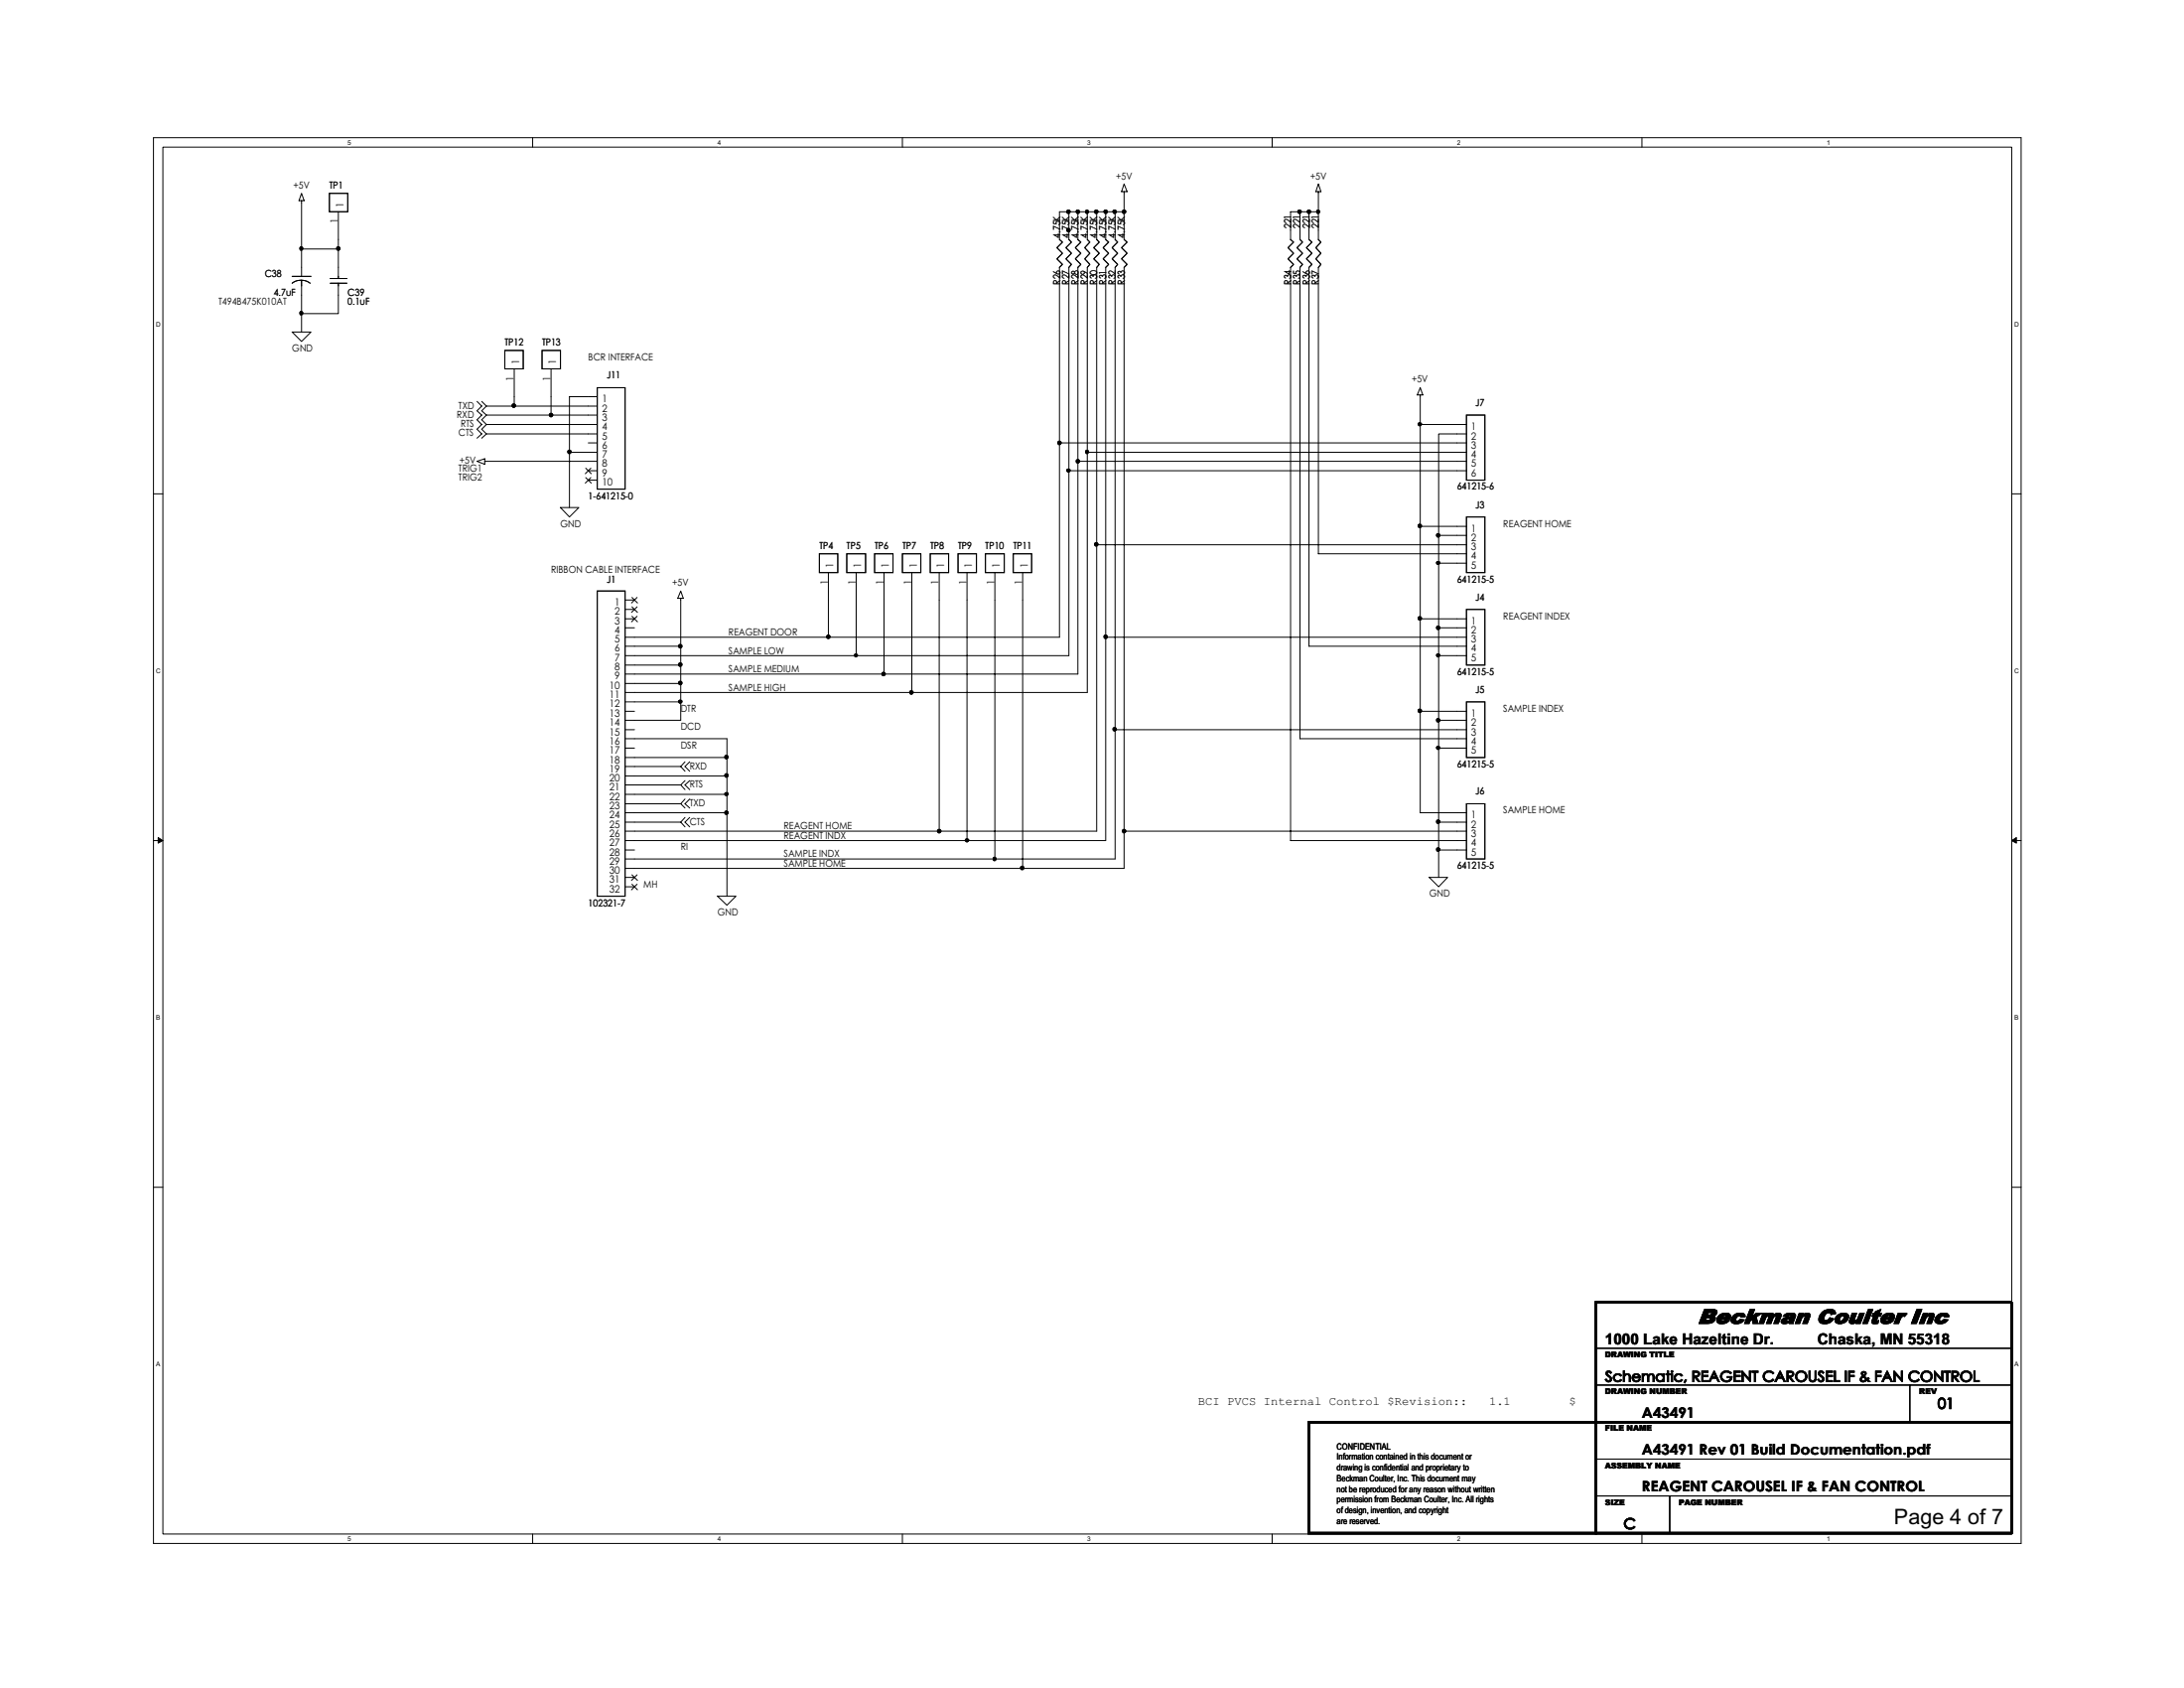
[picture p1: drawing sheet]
<svg xmlns="http://www.w3.org/2000/svg" width="279mm" height="216mm" viewBox="0 0 279 216" stroke-linecap="round" stroke-linejoin="round" font-family="sans-serif">
<g fill="none" stroke="#000" stroke-width=".13">
<path d="M19.6 17.6h239v179.8h-239zM20.8 18.8h236.6v177.4h-236.6zM68.1 17.6v1.2M115.4 17.6v1.2M162.7 17.6v1.2M210.1 17.6v1.2M37.4 36.2a1.92 1.92 0 0 1 2.3 0M37.4 35.4h2.4M38.6 24.7l.3 1h-.7zM38.6 25.7v9.7M38.6 35.8v6.7M38.6 31.8h4.7"/>
<path d="M42.1 24.7h2.4v2.4h-2.4zM42.2 36.2h2.2M42.2 35.6h2.2M43.3 36.2v3.9h-4.7M43.3 27.1v8.5M136.7 27.1h-1.2v3.5l.4 .4-.7 .7 .7 .7-.7 .7 .7 .7-.4 .4v47.3h-29.5v-8.3M136.7 27.1v3.5l.4 .4-.7 .7 .7 .7-.7 .7 .7 .7-.4 .4v49.7h-27.2v-10.7M136.7 27.1h1.2v3.5l.4 .4-.7 .7 .7 .7-.7 .7 .7 .7-.4 .4v52h-24.8v-13M137.9 27.1h1.2v3.5l.3 .4-.6 .7 .6 .7-.6 .7 .6 .7-.3 .4v54.4h-22.4v-15.4M139.1 27.1h1.2v3.5l.3 .4-.7 .7 .7 .7-.7 .7 .7 .7-.3 .4v35.5h47.3M140.3 27.1h1.2v3.5l.3 .4-.7 .7 .7 .7-.7 .7 .7 .7-.3 .4v47.3h46.1M141.5 27.1h1.2v3.5l.3 .4-.7 .7 .7 .7-.7 .7 .7 .7-.3 .4v59.1h44.9"/>
<path d="M142.7 27.1h1.1M143.8 24.5v6.1l.4 .4-.7 .7 .7 .7-.7 .7 .7 .7-.4 .4v72.1h43.8M143.8 23.5l.4 1h-.7zM166.3 27.1h2.4M167.5 27.1v3.5l.3 .4-.7 .7 .7 .7-.7 .7 .7 .7-.3 .4v48.5h20.1M168.7 23.5l.3 1h-.7zM168.7 24.5v6.1l.3 .4-.7 .7 .7 .7-.7 .7 .7 .7-.3 .4v36.6h18.9M37.4 42.5h2.4l-1.2 1.2zM61 59l1-.3v.7zM61 51.3l.6 .6-.6 .6 .6 .6-.6 .6 .6 .6-.6 .6 .6 .6-.6 .5M61.6 51.3l.6 .6M62 59h14.4"/>
<path d="M62.2 51.9h14.2M62.2 53.1h14.2M62.2 54.3h14.2M62.2 55.5h14.2M62.2 53.1l-.6 .6 .6 .6M62.2 51.9l-.6 .6 .6 .6M62.2 54.3l-.6 .6 .6 .6M62.2 55.5l-.6 .5M64.6 44.8h2.3v2.4h-2.3zM65.8 47.2v4.7M69.3 44.8h2.4v2.4h-2.4zM70.5 47.2v5.9"/>
<path d="M72.9 57.9h3.5M74.9 59.9l.7 .7M75.3 56.6h1.1M75.6 59.9l-.7 .7M76.4 49.6h3.6v13h-3.6zM76.4 50.7h-3.5v14.2M135.5 56.6h52.1M137.9 59h49.7M139.1 57.9h48.5M181.7 49.6l.3 .9h-.7zM181.7 50.5v53.5h5.9M181.7 54.3h5.9"/>
<path d="M187.6 53.1h2.4v8.3h-2.4zM187.6 55.5h-3.6v13M19.6 63.2h1.2M71.7 64.9h2.4l-1.2 1.2zM74.9 61.1l.7 .7M75.3 60.2h1.1M75.3 61.4h1.1M75.6 61.1l-.7 .7M76.4 75.6h3.6v39h-3.6zM80 79.2h1.2M80 76.7h1.2M80 77.9h1.2"/>
<path d="M80.8 76.4l.8 .7M80.8 77.6l.8 .7M80.8 78.8l.8 .7M81.5 76.4l-.7 .7M81.5 77.6l-.7 .7M81.5 78.8l-.7 .7M87.1 75.6l.3 .9h-.7zM87.1 76.5v15.6h-7.1M104.8 70.8h2.4v2.4h-2.4zM108.3 70.8h2.4v2.4h-2.4zM111.9 70.8h2.3v2.4h-2.3zM115.4 70.8h2.4v2.4h-2.4z"/>
<path d="M119 70.8h2.4v2.4h-2.4zM122.6 70.8h2.3v2.4h-2.3zM123.7 73.2v34.3h17.8v-26M126.1 70.8h2.4v2.4h-2.4zM127.3 73.2v36.7M129.6 70.8h2.4v2.4h-2.4zM130.8 73.2v37.9M136.7 60.2h50.9M140.3 69.7v36.6h-20.1v-33.1M181.7 79.2h5.9M181.7 67.3h5.9M187.6 77.9h2.4v7.2h-2.4z"/>
<path d="M187.6 66.1h2.4v7.1h-2.4zM187.6 68.5h-3.6v3.5M187.6 72h-3.6v8.3M257.4 63.2h1.2M80 82.7h7.1M80 85.1h7.1M80 87.4h7.1M80 89.8h7.1M80 94.5h13v20.1M80 96.9h13M80 99.2h13M80 98h7.1"/>
<path d="M80 81.5h26M80 83.9h29.5M80 86.2h33.1M80 88.6h36.7M80 91h1.2M80 80.3h1.2M80 93.3h1.2M80 95.7h1.2M87.1 98l.5 .6M87.6 97.4l-.5 .6M87.6 99.8l-.5 .6M88.2 97.4l-.6 .6 .6 .6"/>
<path d="M88.2 99.8l-.6 .6 .6 .6M142.7 93.3v16.6h-62.7M181.7 91h5.9M187.6 89.8h2.4v7.1h-2.4zM187.6 80.3h-3.6v3.6M187.6 83.9h-3.6v8.2M187.6 92.1h-3.6v3.6M187.6 95.7h-3.6v9.5M187.6 94.5h-21.3v-60.3l.3-.4-.7-.7 .7-.7-.7-.7 .7-.7-.3-.4v-3.5h-1.2v3.5l.4 .4-.7 .7 .7 .7-.7 .7 .7 .7-.4 .4v73.3h22.5M19.6 107.5h1.2M80 107.5h43.7M80 101.6h13"/>
<path d="M80 104h13M80 100.4h7.1M80 102.8h7.1M80 105.2h7.1M80 106.3h40.2M80 108.7h1.2M80 112.2h1.2M80 113.4h1.2M80.8 111.9l.8 .7M80.8 113.1l.8 .7M81.5 111.9l-.7 .7M81.5 113.1l-.7 .7"/>
<path d="M87.1 102.8l.5 .6M87.1 100.4l.5 .6M87.1 105.2l.5 .6M87.6 102.2l-.5 .6M87.6 104.6l-.5 .6M88.2 102.2l-.6 .6 .6 .6M88.2 104.6l-.6 .6 .6 .6M91.8 114.6h2.3l-1.1 1.2zM143.8 106.3v4.8h-63.8M182.8 112.2h2.4l-1.2 1.2zM187.6 102.8h2.4v7.1h-2.4zM187.6 105.2h-3.6v3.5"/>
<path d="M187.6 108.7h-3.6v3.5M257.4 107.5h1.2M19.6 151.9h1.2M257.4 151.9h1.2M204.1 172.4h53.3M204.1 177.2h53.3M244.3 177.2v4.7M68.1 196.2v1.2M115.4 196.2v1.2M162.7 196.2v1.2M204.1 186.6h53.3M204.1 191.3h53.3"/>
<path d="M210.1 196.2v1.2M213.6 191.3v4.8"/>
</g>
<path d="M44.7 17.8v.9M92 17.8v.9M139.3 17.8v.9M186.6 17.8v.9M233.9 17.8v.9M44.7 196.4v.9M92 196.4v.9M139.3 196.4v.9M186.6 196.4v.9M233.9 196.4v.9" fill="none" stroke="#fff" stroke-width=".44"/>
<path d="M20.3 41v.9M258 41v.9M20.3 85.3v1M258 85.3v1" fill="none" stroke="#fff" stroke-width=".6" stroke-linecap="butt"/>
<path d="M20.2 129.7v.9M258 129.7v.9" fill="none" stroke="#fff" stroke-width=".55"/>
<g fill="#000" stroke="#000" stroke-width=".13">
<path d="M20.2 107.1l.6 .4-.6 .3zM257.4 107.5l.6-.4v.7z"/>
<path d="M38.4 31.6h.3v.2v.1l-.2 .1-.1-.1z" fill-rule="evenodd"/>
<path d="M38.4 31.6h.3v.2v.1l-.2 .1-.1-.1z" fill-rule="evenodd"/>
<path d="M43.1 31.6h.3l.1 .2-.1 .1-.1 .1-.2-.1z" fill-rule="evenodd"/>
<path d="M43.1 31.6h.3l.1 .2-.1 .1-.1 .1-.2-.1z" fill-rule="evenodd"/>
<path d="M136.5 29.3h.3l.1 .1-.1 .2-.1 .1-.2-.1z" fill-rule="evenodd"/>
<path d="M136.5 26.9h.3l.1 .2-.1 .1-.1 .1-.2-.1z" fill-rule="evenodd"/>
<path d="M136.5 29.3h.3l.1 .1-.1 .2-.1 .1-.2-.1z" fill-rule="evenodd"/>
<path d="M136.5 26.9h.3l.1 .2-.1 .1-.1 .1-.2-.1z" fill-rule="evenodd"/>
<path d="M137.7 26.9h.3l.1 .2-.1 .1-.1 .1-.2-.1z" fill-rule="evenodd"/>
<path d="M137.7 26.9h.3l.1 .2-.1 .1-.1 .1-.2-.1z" fill-rule="evenodd"/>
<path d="M138.9 26.9h.3l.1 .2-.1 .1-.2 .1-.1-.1z" fill-rule="evenodd"/>
<path d="M138.9 26.9h.3l.1 .2-.1 .1-.2 .1-.1-.1z" fill-rule="evenodd"/>
<path d="M140.1 26.9h.3l.1 .2-.1 .1-.2 .1-.1-.1z" fill-rule="evenodd"/>
<path d="M140.1 26.9h.3l.1 .2-.1 .1-.2 .1-.1-.1z" fill-rule="evenodd"/>
<path d="M141.3 26.9h.3l.1 .2-.1 .1-.1 .1-.2-.1z" fill-rule="evenodd"/>
<path d="M141.3 26.9h.3l.1 .2-.1 .1-.1 .1-.2-.1z" fill-rule="evenodd"/>
<path d="M142.4 26.9h.4v.2v.1l-.2 .1-.2-.1z" fill-rule="evenodd"/>
<path d="M142.4 26.9h.4v.2v.1l-.2 .1-.2-.1z" fill-rule="evenodd"/>
<path d="M143.6 26.9h.4v.2v.1l-.2 .1-.2-.1z" fill-rule="evenodd"/>
<path d="M143.6 26.9h.4v.2v.1l-.2 .1-.2-.1z" fill-rule="evenodd"/>
<path d="M166.1 26.9h.3l.1 .2-.1 .1-.1 .1-.2-.1z" fill-rule="evenodd"/>
<path d="M166.1 26.9h.3l.1 .2-.1 .1-.1 .1-.2-.1z" fill-rule="evenodd"/>
<path d="M167.3 26.9h.3l.1 .2-.1 .1-.1 .1-.2-.1z" fill-rule="evenodd"/>
<path d="M167.3 26.9h.3l.1 .2-.1 .1-.1 .1-.2-.1z" fill-rule="evenodd"/>
<path d="M168.5 26.9h.3v.2v.1l-.2 .1-.1-.1z" fill-rule="evenodd"/>
<path d="M168.5 26.9h.3v.2v.1l-.2 .1-.1-.1z" fill-rule="evenodd"/>
<path d="M38.4 39.9h.3v.2v.1l-.2 .1-.1-.1z" fill-rule="evenodd"/>
<path d="M38.4 39.9h.3v.2v.1l-.2 .1-.1-.1z" fill-rule="evenodd"/>
<path d="M65.6 51.7h.3l.1 .2-.1 .1-.2 .1-.1-.1z" fill-rule="evenodd"/>
<path d="M65.6 51.7h.3l.1 .2-.1 .1-.2 .1-.1-.1z" fill-rule="evenodd"/>
<path d="M70.3 52.9h.3l.1 .2-.1 .1-.1 .1-.2-.1z" fill-rule="evenodd"/>
<path d="M70.3 52.9h.3l.1 .2-.1 .1-.1 .1-.2-.1z" fill-rule="evenodd"/>
<path d="M72.7 57.6h.3l.1 .2-.1 .1-.1 .1-.2-.1z" fill-rule="evenodd"/>
<path d="M72.7 57.6h.3l.1 .2-.1 .1-.1 .1-.2-.1z" fill-rule="evenodd"/>
<path d="M135.4 56.5h.3l.1 .1-.1 .2-.2 .1-.1-.1z" fill-rule="evenodd"/>
<path d="M135.4 56.5h.3l.1 .1-.1 .2-.2 .1-.1-.1z" fill-rule="evenodd"/>
<path d="M137.7 58.8h.3l.1 .2-.1 .2h-.1h-.2z" fill-rule="evenodd"/>
<path d="M137.7 58.8h.3l.1 .2-.1 .2h-.1h-.2z" fill-rule="evenodd"/>
<path d="M138.9 57.6h.3l.1 .2-.1 .1-.2 .1-.1-.1z" fill-rule="evenodd"/>
<path d="M138.9 57.6h.3l.1 .2-.1 .1-.2 .1-.1-.1z" fill-rule="evenodd"/>
<path d="M181.5 54.1h.3l.1 .1-.1 .2-.2 .1-.1-.1z" fill-rule="evenodd"/>
<path d="M181.5 54.1h.3l.1 .1-.1 .2-.2 .1-.1-.1z" fill-rule="evenodd"/>
<path d="M136.5 60h.3l.1 .2-.1 .1-.1 .1-.2-.1z" fill-rule="evenodd"/>
<path d="M136.5 60h.3l.1 .2-.1 .1-.1 .1-.2-.1z" fill-rule="evenodd"/>
<path d="M140.1 69.5h.3l.1 .1-.1 .2h-.2h-.1z" fill-rule="evenodd"/>
<path d="M140.1 69.5h.3l.1 .1-.1 .2h-.2h-.1z" fill-rule="evenodd"/>
<path d="M181.5 67.1h.3l.1 .2-.1 .1-.2 .1-.1-.1z" fill-rule="evenodd"/>
<path d="M181.5 78.9h.3l.1 .2-.1 .1-.2 .1-.1-.1z" fill-rule="evenodd"/>
<path d="M181.5 67.1h.3l.1 .2-.1 .1-.2 .1-.1-.1z" fill-rule="evenodd"/>
<path d="M181.5 78.9h.3l.1 .2-.1 .1-.2 .1-.1-.1z" fill-rule="evenodd"/>
<path d="M183.8 68.3h.3l.1 .2-.1 .1-.1 .1-.2-.1z" fill-rule="evenodd"/>
<path d="M183.8 71.9h.3l.1 .1-.1 .1-.1 .1-.2-.1z" fill-rule="evenodd"/>
<path d="M183.8 68.3h.3l.1 .2-.1 .1-.1 .1-.2-.1z" fill-rule="evenodd"/>
<path d="M183.8 71.9h.3l.1 .1-.1 .1-.1 .1-.2-.1z" fill-rule="evenodd"/>
<path d="M86.9 82.5h.3v.2v.1l-.2 .1-.1-.1z" fill-rule="evenodd"/>
<path d="M86.9 84.8h.3v.2v.2h-.2h-.1z" fill-rule="evenodd"/>
<path d="M86.9 87.2h.3v.2v.1l-.2 .1-.1-.1z" fill-rule="evenodd"/>
<path d="M86.9 89.6h.3v.1v.2h-.2h-.1z" fill-rule="evenodd"/>
<path d="M86.9 82.5h.3v.2v.1l-.2 .1-.1-.1z" fill-rule="evenodd"/>
<path d="M86.9 84.8h.3v.2v.2h-.2h-.1z" fill-rule="evenodd"/>
<path d="M86.9 87.2h.3v.2v.1l-.2 .1-.1-.1z" fill-rule="evenodd"/>
<path d="M86.9 89.6h.3v.1v.2h-.2h-.1z" fill-rule="evenodd"/>
<path d="M92.8 96.7h.3l.1 .1-.1 .2-.2 .1-.1-.1z" fill-rule="evenodd"/>
<path d="M92.8 99h.3l.1 .2-.1 .1-.2 .1-.1-.1z" fill-rule="evenodd"/>
<path d="M92.8 96.7h.3l.1 .1-.1 .2-.2 .1-.1-.1z" fill-rule="evenodd"/>
<path d="M92.8 99h.3l.1 .2-.1 .1-.2 .1-.1-.1z" fill-rule="evenodd"/>
<path d="M105.8 81.3h.3l.1 .2-.1 .1-.1 .1-.2-.1z" fill-rule="evenodd"/>
<path d="M105.8 81.3h.3l.1 .2-.1 .1-.1 .1-.2-.1z" fill-rule="evenodd"/>
<path d="M109.4 83.7h.2l.1 .1-.1 .2h-.1h-.1z" fill-rule="evenodd"/>
<path d="M109.4 83.7h.2l.1 .1-.1 .2h-.1h-.1z" fill-rule="evenodd"/>
<path d="M112.9 86h.3l.1 .2-.1 .2h-.2h-.1z" fill-rule="evenodd"/>
<path d="M112.9 86h.3l.1 .2-.1 .2h-.2h-.1z" fill-rule="evenodd"/>
<path d="M116.4 88.4h.3l.1 .2-.1 .1-.1 .1-.2-.1z" fill-rule="evenodd"/>
<path d="M116.4 88.4h.3l.1 .2-.1 .1-.1 .1-.2-.1z" fill-rule="evenodd"/>
<path d="M141.3 81.3h.3l.1 .2-.1 .1-.1 .1-.2-.1z" fill-rule="evenodd"/>
<path d="M141.3 81.3h.3l.1 .2-.1 .1-.1 .1-.2-.1z" fill-rule="evenodd"/>
<path d="M142.4 93.1h.4v.2v.1l-.2 .1-.2-.1z" fill-rule="evenodd"/>
<path d="M142.4 93.1h.4v.2v.1l-.2 .1-.2-.1z" fill-rule="evenodd"/>
<path d="M181.5 90.8h.3l.1 .1-.1 .2h-.2h-.1z" fill-rule="evenodd"/>
<path d="M181.5 90.8h.3l.1 .1-.1 .2h-.2h-.1z" fill-rule="evenodd"/>
<path d="M183.8 80.1h.3l.1 .2-.1 .2h-.1h-.2z" fill-rule="evenodd"/>
<path d="M183.8 83.7h.3l.1 .1-.1 .2h-.1h-.2z" fill-rule="evenodd"/>
<path d="M183.8 92h.3l.1 .1-.1 .2h-.1h-.2z" fill-rule="evenodd"/>
<path d="M183.8 95.5h.3l.1 .1-.1 .2-.1 .1-.2-.1z" fill-rule="evenodd"/>
<path d="M183.8 80.1h.3l.1 .2-.1 .2h-.1h-.2z" fill-rule="evenodd"/>
<path d="M183.8 83.7h.3l.1 .1-.1 .2h-.1h-.2z" fill-rule="evenodd"/>
<path d="M183.8 92h.3l.1 .1-.1 .2h-.1h-.2z" fill-rule="evenodd"/>
<path d="M183.8 95.5h.3l.1 .1-.1 .2-.1 .1-.2-.1z" fill-rule="evenodd"/>
<path d="M92.8 101.4h.3l.1 .1-.1 .2-.2 .1-.1-.1z" fill-rule="evenodd"/>
<path d="M92.8 103.8h.3l.1 .2-.1 .1-.2 .1-.1-.1z" fill-rule="evenodd"/>
<path d="M92.8 101.4h.3l.1 .1-.1 .2-.2 .1-.1-.1z" fill-rule="evenodd"/>
<path d="M92.8 103.8h.3l.1 .2-.1 .1-.2 .1-.1-.1z" fill-rule="evenodd"/>
<path d="M120 106.1h.3l.1 .2-.1 .2h-.1h-.2z" fill-rule="evenodd"/>
<path d="M120 106.1h.3l.1 .2-.1 .2h-.1h-.2z" fill-rule="evenodd"/>
<path d="M123.5 107.3h.4v.2v.1l-.2 .1-.2-.1z" fill-rule="evenodd"/>
<path d="M123.5 107.3h.4v.2v.1l-.2 .1-.2-.1z" fill-rule="evenodd"/>
<path d="M127.1 109.7h.3v.2v.1l-.2 .1-.1-.1z" fill-rule="evenodd"/>
<path d="M127.1 109.7h.3v.2v.1l-.2 .1-.1-.1z" fill-rule="evenodd"/>
<path d="M130.6 110.8h.3l.1 .2-.1 .2h-.1h-.2z" fill-rule="evenodd"/>
<path d="M130.6 110.8h.3l.1 .2-.1 .2h-.1h-.2z" fill-rule="evenodd"/>
<path d="M143.6 106.1h.4v.2v.2h-.2h-.2z" fill-rule="evenodd"/>
<path d="M143.6 106.1h.4v.2v.2h-.2h-.2z" fill-rule="evenodd"/>
<path d="M183.8 104.9h.3l.1 .2-.1 .2h-.1h-.2z" fill-rule="evenodd"/>
<path d="M183.8 108.5h.3l.1 .2-.1 .1-.1 .1-.2-.1z" fill-rule="evenodd"/>
<path d="M183.8 104.9h.3l.1 .2-.1 .2h-.1h-.2z" fill-rule="evenodd"/>
<path d="M183.8 108.5h.3l.1 .2-.1 .1-.1 .1-.2-.1z" fill-rule="evenodd"/>
</g>
<path d="M20.2 174v1M257.9 174v1" fill="none" stroke="#fff" stroke-width=".49"/>
<path d="M204.1 166.6v29.5h53.1M204.1 166.5h53.1M257.4 166.6v29.5M167.5 181.9h36.6v14.2h-36.6zM204.1 181.9h53.3" fill="none" stroke="#000" stroke-width=".33"/>
<text font-size="2.7" x="242.3" y="195">Page 4 of 7</text>
<text font-size="2.6" x="217.2" y="169.3">Beckman Coulter Inc</text>
<g font-size="2">
<text x="205.3" y="172">1000 Lake Hazeltine Dr.</text>
<text x="232.5" y="172">Chaska, MN 55318</text>
</g>
<g font-size="1.9">
<text x="205.3" y="176.7">Schematic, REAGENT CAROUSEL IIIF &amp; FAN CONTROL</text>
<text x="205.3" y="176.7">Schematic, REAGENT CAROUSEL F &amp; FAN CONTROL</text>
<text x="210.1" y="181.3">A43491</text>
<text x="247.9" y="180.2">01</text>
<text x="210.1" y="186.1">A43491 Rev 01 Build Documentation.pdf</text>
<text x="210.1" y="190.8">REAGENT CAROUSEL IF &amp; FAN CONTROL</text>
<text x="207.7" y="195.5">C</text>
</g>
<g font-size="1.5">
<text x="153.3" y="179.7">BCI PVCS Internal Control $Revision::</text>
<text x="190.5" y="179.7">1.1</text>
<text x="200.7" y="179.7">$</text>
</g>
<g font-size="1.3">
<text x="142.8" y="22.9">+5V</text>
<text x="167.6" y="22.9">+5V</text>
<text x="37.5" y="24.1">+5V</text>
<text x="42.1" y="24.1">TP1</text>
<text x="43.2" y="28.6" transform="rotate(-90 43.2 28.6)">1</text>
<text x="43.9" y="26.5" transform="rotate(-90 43.9 26.5)">1</text>
<text x="165.2" y="29.2" transform="rotate(-90 165.2 29.2)">221</text>
<text x="166.4" y="29.2" transform="rotate(-90 166.4 29.2)">221</text>
<text x="167.6" y="29.2" transform="rotate(-90 167.6 29.2)">221</text>
<text x="168.7" y="29.2" transform="rotate(-90 168.7 29.2)">221</text>
<text x="33.9" y="35.5">C38</text>
<text x="135.6" y="30.4" transform="rotate(-90 135.6 30.4)">4.75K</text>
<text x="136.8" y="30.4" transform="rotate(-90 136.8 30.4)">4.75K</text>
<text x="138" y="30.4" transform="rotate(-90 138 30.4)">4.75K</text>
<text x="139.2" y="30.4" transform="rotate(-90 139.2 30.4)">4.75K</text>
<text x="140.4" y="30.4" transform="rotate(-90 140.4 30.4)">4.75K</text>
<text x="141.6" y="30.4" transform="rotate(-90 141.6 30.4)">4.75K</text>
<text x="142.7" y="30.4" transform="rotate(-90 142.7 30.4)">4.75K</text>
<text x="143.9" y="30.4" transform="rotate(-90 143.9 30.4)">4.75K</text>
<text x="28" y="39">T494B475K010AT</text>
<text x="35" y="37.8">4.7uF</text>
<text x="44.5" y="37.8">C39</text>
<text x="44.5" y="39">0.1uF</text>
<text x="135.6" y="36.4" transform="rotate(-90 135.6 36.4)">R26</text>
<text x="136.8" y="36.4" transform="rotate(-90 136.8 36.4)">R27</text>
<text x="138" y="36.4" transform="rotate(-90 138 36.4)">R28</text>
<text x="139.2" y="36.4" transform="rotate(-90 139.2 36.4)">R29</text>
<text x="140.4" y="36.4" transform="rotate(-90 140.4 36.4)">R30</text>
<text x="141.6" y="36.4" transform="rotate(-90 141.6 36.4)">R31</text>
<text x="142.7" y="36.4" transform="rotate(-90 142.7 36.4)">R32</text>
<text x="143.9" y="36.4" transform="rotate(-90 143.9 36.4)">R33</text>
<text x="165.2" y="36.4" transform="rotate(-90 165.2 36.4)">R34</text>
<text x="166.4" y="36.4" transform="rotate(-90 166.4 36.4)">R35</text>
<text x="167.6" y="36.4" transform="rotate(-90 167.6 36.4)">R36</text>
<text x="168.7" y="36.4" transform="rotate(-90 168.7 36.4)">R37</text>
<text x="37.4" y="44.9">GND</text>
<text x="64.6" y="44.2">TP12</text>
<text x="66.4" y="46.6" transform="rotate(-90 66.4 46.6)">1</text>
<text x="69.3" y="44.2">TP13</text>
<text x="71.2" y="46.6" transform="rotate(-90 71.2 46.6)">1</text>
<text x="75.3" y="46.1">BCR INTERFACE</text>
<text x="58.5" y="53.4">RXD</text>
<text x="58.7" y="52.3">TXD</text>
<text x="65.7" y="48.7" transform="rotate(-90 65.7 48.7)">1</text>
<text x="70.4" y="48.7" transform="rotate(-90 70.4 48.7)">1</text>
<text x="77" y="51.4">1</text>
<text x="77" y="52.7">2</text>
<text x="77" y="53.8">3</text>
<text x="77.6" y="48.4">J11</text>
<text x="180.6" y="48.9">+5V</text>
<text x="188.8" y="52">J7</text>
<text x="58.7" y="55.8">CTS</text>
<text x="58.8" y="59.3">+5V</text>
<text x="58.9" y="54.6">RTS</text>
<text x="77" y="55">4</text>
<text x="77" y="56.2">5</text>
<text x="77" y="57.4">6</text>
<text x="77" y="58.6">7</text>
<text x="77" y="59.7">8</text>
<text x="188.2" y="55">1</text>
<text x="188.2" y="56.2">2</text>
<text x="188.2" y="57.4">3</text>
<text x="188.2" y="58.6">4</text>
<text x="188.2" y="59.7">5</text>
<text x="58.7" y="60.3">TRIG1</text>
<text x="58.7" y="61.5">TRIG2</text>
<text x="75.3" y="63.8">1-641215-0</text>
<text x="77" y="60.9">9</text>
<text x="77" y="62.1">10</text>
<text x="186.4" y="62.7">641215-6</text>
<text x="188.2" y="60.9">6</text>
<text x="188.8" y="65">J3</text>
<text x="71.7" y="67.4">GND</text>
<text x="104.8" y="70.2">TP4</text>
<text x="108.3" y="70.2">TP5</text>
<text x="111.9" y="70.2">TP6</text>
<text x="115.4" y="70.2">TP7</text>
<text x="119" y="70.2">TP8</text>
<text x="122.6" y="70.2">TP9</text>
<text x="126.1" y="70.2">TP10</text>
<text x="129.6" y="70.2">TP11</text>
<text x="188.2" y="68">1</text>
<text x="188.2" y="69.2">2</text>
<text x="188.2" y="70.4">3</text>
<text x="188.2" y="71.5">4</text>
<text x="192.3" y="67.4">REAGENT HOME</text>
<text x="70.5" y="73.3">RIBBON CABLE INTERFACE</text>
<text x="77.6" y="74.5">J1</text>
<text x="78.7" y="77.5">1</text>
<text x="86" y="74.9">+5V</text>
<text x="105.9" y="74.8" transform="rotate(-90 105.9 74.8)">1</text>
<text x="106.6" y="72.6" transform="rotate(-90 106.6 72.6)">1</text>
<text x="109.5" y="74.8" transform="rotate(-90 109.5 74.8)">1</text>
<text x="110.2" y="72.6" transform="rotate(-90 110.2 72.6)">1</text>
<text x="113" y="74.8" transform="rotate(-90 113 74.8)">1</text>
<text x="113.7" y="72.6" transform="rotate(-90 113.7 72.6)">1</text>
<text x="116.6" y="74.8" transform="rotate(-90 116.6 74.8)">1</text>
<text x="117.3" y="72.6" transform="rotate(-90 117.3 72.6)">1</text>
<text x="120.1" y="74.8" transform="rotate(-90 120.1 74.8)">1</text>
<text x="120.8" y="72.6" transform="rotate(-90 120.8 72.6)">1</text>
<text x="123.7" y="74.8" transform="rotate(-90 123.7 74.8)">1</text>
<text x="124.4" y="72.6" transform="rotate(-90 124.4 72.6)">1</text>
<text x="127.2" y="74.8" transform="rotate(-90 127.2 74.8)">1</text>
<text x="127.9" y="72.6" transform="rotate(-90 127.9 72.6)">1</text>
<text x="130.8" y="74.8" transform="rotate(-90 130.8 74.8)">1</text>
<text x="131.5" y="72.6" transform="rotate(-90 131.5 72.6)">1</text>
<text x="186.4" y="74.5">641215-5</text>
<text x="188.2" y="72.7">5</text>
<text x="188.8" y="76.9">J4</text>
<text x="78.7" y="78.7">2</text>
<text x="78.7" y="79.9">3</text>
<text x="78.7" y="81">4</text>
<text x="78.7" y="82.2">5</text>
<text x="78.7" y="83.4">6</text>
<text x="93.2" y="81.3">REAGENT DOOR</text>
<text x="93.2" y="83.6">SAMPLE LOW</text>
<text x="188.2" y="79.9">1</text>
<text x="188.2" y="81">2</text>
<text x="188.2" y="82.2">3</text>
<text x="188.2" y="83.4">4</text>
<text x="192.3" y="79.2">REAGENT INDEX</text>
<text x="77.9" y="88.1">10</text>
<text x="77.9" y="89.3">11</text>
<text x="78.7" y="84.6">7</text>
<text x="78.7" y="85.8">8</text>
<text x="78.7" y="86.9">9</text>
<text x="93.2" y="86">SAMPLE MEDIUM</text>
<text x="93.2" y="88.3">SAMPLE HIGH</text>
<text x="186.4" y="86.3">641215-5</text>
<text x="188.2" y="84.6">5</text>
<text x="188.8" y="88.7">J5</text>
<text x="77.9" y="90.5">12</text>
<text x="77.9" y="91.7">13</text>
<text x="77.9" y="92.8">14</text>
<text x="77.9" y="94">15</text>
<text x="77.9" y="95.2">16</text>
<text x="87.1" y="91">DTR</text>
<text x="87.1" y="95.7">DSR</text>
<text x="87.1" y="93.4">DCD</text>
<text x="188.2" y="91.7">1</text>
<text x="188.2" y="92.8">2</text>
<text x="188.2" y="94">3</text>
<text x="188.2" y="95.2">4</text>
<text x="192.3" y="91">SAMPLE INDEX</text>
<text x="77.9" y="96.4">17</text>
<text x="77.9" y="97.6">18</text>
<text x="77.9" y="98.8">19</text>
<text x="77.9" y="100">20</text>
<text x="77.9" y="101.1">21</text>
<text x="88.2" y="98.4">RXD</text>
<text x="88.2" y="100.7">RTS</text>
<text x="186.4" y="98.1">641215-5</text>
<text x="188.2" y="96.4">5</text>
<text x="188.8" y="101.7">J6</text>
<text x="77.9" y="102.3">22</text>
<text x="77.9" y="103.5">23</text>
<text x="77.9" y="104.7">24</text>
<text x="77.9" y="105.9">25</text>
<text x="77.9" y="107">26</text>
<text x="88.2" y="103.1">TXD</text>
<text x="88.2" y="105.5">CTS</text>
<text x="100.3" y="106.1">REAGENT HOME</text>
<text x="100.3" y="107.3">REAGENT INDX</text>
<text x="188.2" y="104.7">1</text>
<text x="188.2" y="105.9">2</text>
<text x="188.2" y="107">3</text>
<text x="192.3" y="104.1">SAMPLE HOME</text>
<text x="77.9" y="108.2">27</text>
<text x="77.9" y="109.4">28</text>
<text x="77.9" y="110.6">29</text>
<text x="77.9" y="111.8">30</text>
<text x="77.9" y="112.9">31</text>
<text x="82.3" y="113.5">MH</text>
<text x="87.1" y="108.8">RI</text>
<text x="100.3" y="109.6">SAMPLE INDX</text>
<text x="100.3" y="110.9">SAMPLE HOME</text>
<text x="186.4" y="111.1">641215-5</text>
<text x="188.2" y="108.2">4</text>
<text x="188.2" y="109.4">5</text>
<text x="75.3" y="115.9">102321-7</text>
<text x="77.9" y="114.1">32</text>
<text x="91.8" y="117">GND</text>
<text x="182.8" y="114.7">GND</text>
</g>
<g font-size="1.1">
<text x="171" y="185.4">CONFIDENTIAL</text>
<text x="171" y="186.7">Information contained in this document or</text>
<text x="171" y="188.1">drawing is confidential and proprietary to</text>
<text x="171" y="189.5">Beckman Coulter, Inc. This document may</text>
<text x="171" y="190.8">not be reproduced for any reason without written</text>
<text x="171" y="192.2">permission from Beckman Coulter, Inc. All rights</text>
<text x="171" y="193.6">of design, invention, and copyright</text>
<text x="171" y="194.9">are reserved.</text>
</g>
<g font-size="1">
<text x="205.3" y="173.6">DRAWING TITLE</text>
<text x="205.3" y="178.3">DRAWING NUMBER</text>
<text x="245.5" y="178.3">REV</text>
<text x="205.3" y="183.1">FILE NAME</text>
<text x="205.3" y="187.8">ASSEMBLY NAME</text>
<text x="205.3" y="192.5">SIZE</text>
<text x="214.8" y="192.5">PAGE NUMBER</text>
</g>
<g font-size=".8">
<text x="44.5" y="18.5">5</text>
<text x="91.8" y="18.5">4</text>
<text x="139.1" y="18.5">3</text>
<text x="186.4" y="18.5">2</text>
<text x="233.7" y="18.5">1</text>
<text x="20" y="41.8">D</text>
<text x="257.7" y="41.8">D</text>
<text x="20" y="86.1">C</text>
<text x="257.7" y="86.1">C</text>
<text x="20" y="130.5">B</text>
<text x="257.7" y="130.5">B</text>
<text x="20" y="174.8">A</text>
<text x="257.7" y="174.8">A</text>
<text x="44.5" y="197.1">5</text>
<text x="91.8" y="197.1">4</text>
<text x="139.1" y="197.1">3</text>
<text x="186.4" y="197.1">2</text>
<text x="233.7" y="197.1">1</text>
</g>
</svg>
